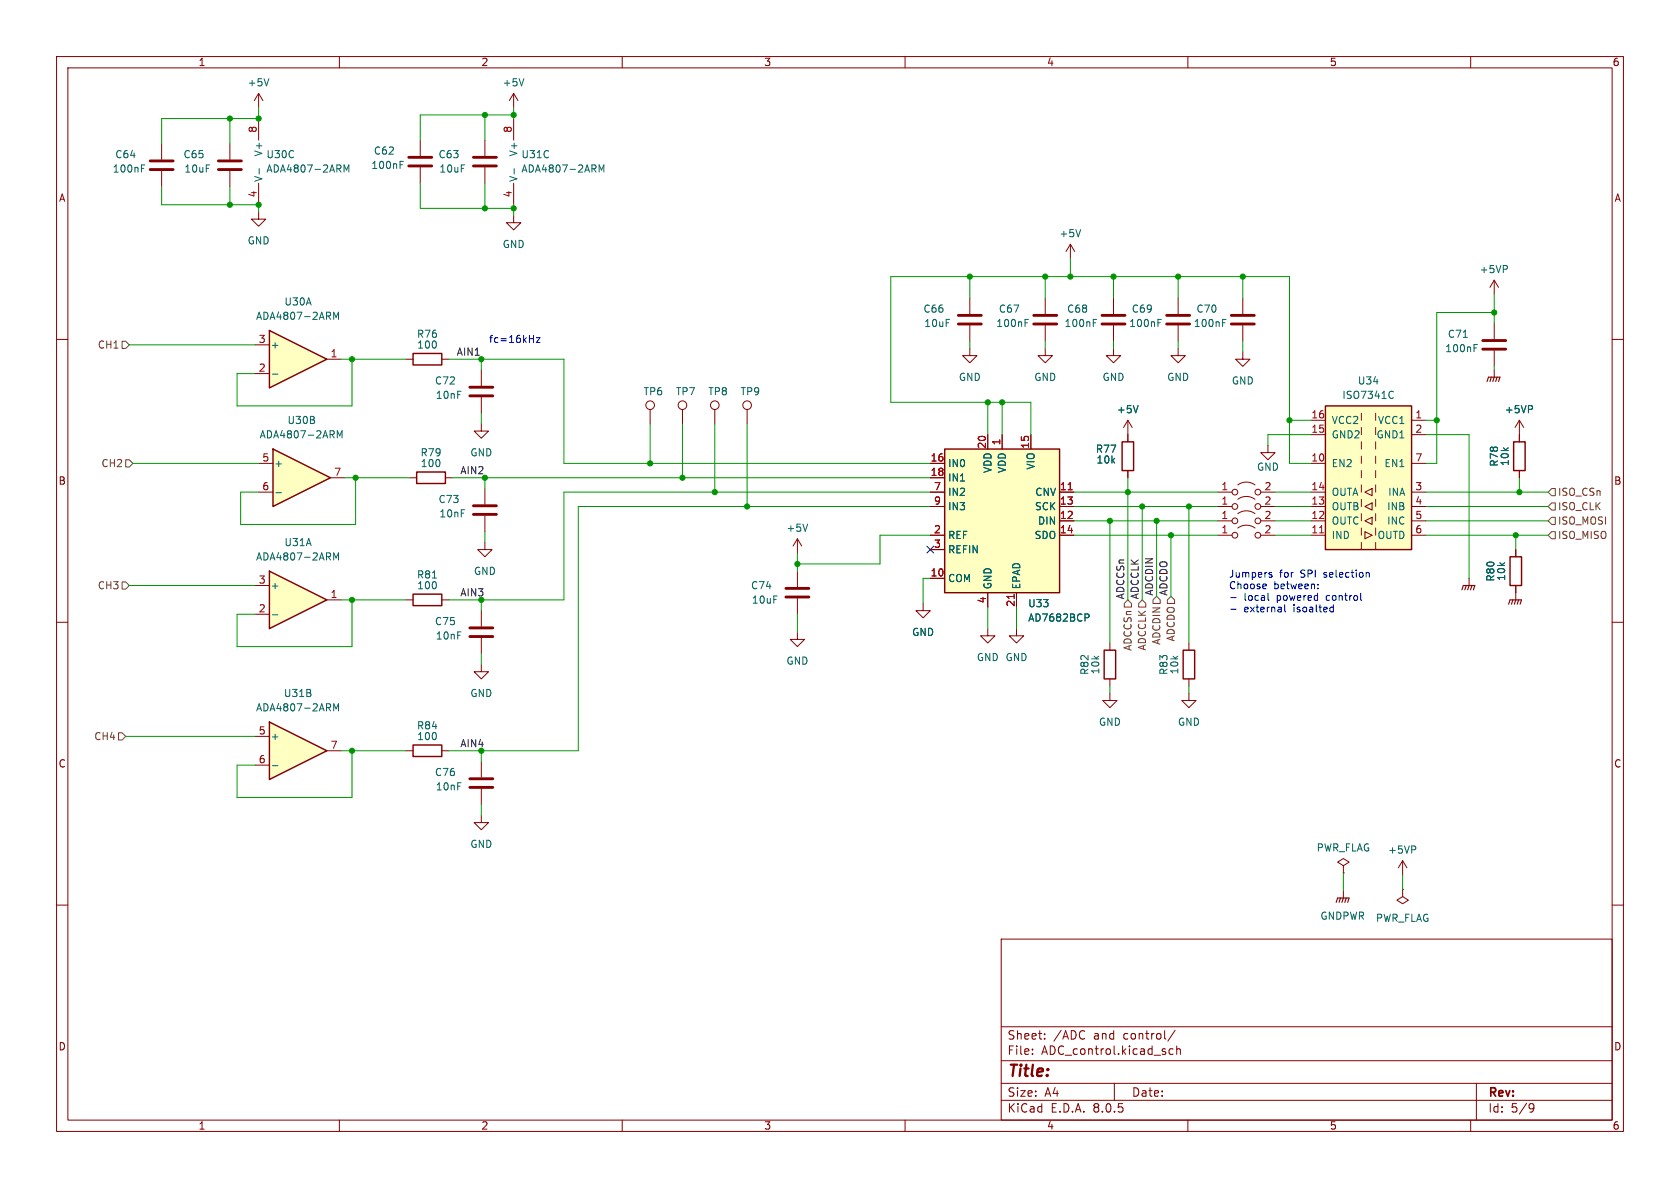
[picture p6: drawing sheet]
<svg xmlns="http://www.w3.org/2000/svg" width="297mm" height="210mm" viewBox="0 0 297 210" stroke-linecap="round" stroke-linejoin="round" font-family="sans-serif">
<g fill="none" stroke="#840000" stroke-width=".18">
<path d="M10 10h277v190h-277zM12 12h273v186h-273zM60 10v2M90.8 16.5l-.8 1.3M90.8 16.5v2.6M90.8 16.5l.8 1.3M110 10v2M160 10v2M210 10v2M260 10v2M90.8 38.1v1.3h1.3l-1.3 1.2-1.3-1.2h1.3M10 60h2"/>
<path d="M285 60h2M10 110h2M285 110h2M10 160h2M285 160h2M177 166h108v32h-108zM60 198v2M110 198v2M160 198v2M177 194.5h108M177 191.5h108M177 187.5h108"/>
<path d="M177 181.5h108M182.5 186.3v.1M182.5 185.5v.1M184.7 183.6v.1M184.7 182.8v.1M197 191.5v3M207.4 185.5l-.4-.1-.3 .3v.4l.1 .2h.6M207.7 182.1l-1.2 2M208 185.5l.2-.1 .4 .1 .1 .9M208 184.9v1.5M210 198v2M260 198v2"/>
<path d="M261 191.5v6.5M270.6 195.1l.5 .1a.99 .99 0 0 1-.4 1.4h-.2M271.2 195.7l-.3 .3h-.3"/>
</g>
<path d="M92.6 13.9l-.4 1.3" fill="none" stroke="#006464" stroke-width=".18"/>
<path d="M47.6 101l10.2 5-10.2 5.1z" fill="#ffffc2"/>
<path d="M47.6 101l10.2 5-10.2 5.1zM73 105h5.1v2.1h-5.1z" fill="none" stroke="#840000" stroke-width=".25"/>
<path d="M196.8 52.7v2.8M196.8 57.5v2.8M45.1 108.6h2.5M45.1 103.5h2.5M57.8 106h2.5M71.8 106h1.2M78.1 106h1.3M163.2 106.7v1.3h1.3l-1.3 1.2-1.3-1.2h1.3M237.5 157.5v1.3M248 152.1l-.8 1.3M248 152.1v2.6M248 152.1l.7 1.3" fill="none" stroke="#840000" stroke-width=".18"/>
<path d="M193.3 57.1h.4M193.3 56.5h.6M59 99v-1.3l.4 .9 .4-.9v1.3M48.2 108.7h.9M76.4 102.2h.8M250.2 149.6l.1 .2-.1 .4" fill="none" stroke="#006464" stroke-width=".18"/>
<path d="M236.2 159.5l.3-.7h2l-.2 .7M237 158.8l-.3 .7M237.5 158.8l-.3 .7M238 158.8l-.3 .7" fill="none" stroke="#840000" stroke-width=".2"/>
<path d="M194.8 55.8h4.1M194.8 57.3h4.1" fill="none" stroke="#840000" stroke-width=".51"/>
<path d="M167 79.4h20.3v25.4h-20.3z" fill="#ffffc2"/>
<path d="M167 79.4h20.3v25.4h-20.3zM73.7 83.4h5v2.1h-5z" fill="none" stroke="#840000" stroke-width=".25"/>
<g fill="none" stroke="#840000" stroke-width=".18">
<path d="M45.7 37.5v1.2h1.3l-1.3 1.3-1.3-1.3h1.3M74.3 24.8v2.8M74.3 29.6v2.8M85.7 24.8v2.8M85.7 29.6v2.8M171.4 52.7v2.8M171.4 57.5v2.8M85.1 74.9v1.3h1.3l-1.3 1.3-1.3-1.3h1.3M174.6 76.8v2.6M177.2 76.8v2.6M182.2 76.8v2.6M72.4 84.5h1.3"/>
<path d="M78.7 84.5h1.3M85.7 86.4v2.8M85.7 91.2v2.8M164.5 87h2.5M164.5 89.5h2.5M164.5 94.6h2.5M164.5 81.9h2.5M164.5 84.5h2.5M164.5 97.2h2.5M187.3 87h2.6M187.3 92.1h2.6M187.3 89.5h2.6"/>
<path d="M187.3 94.6h2.6M85.1 117.5v1.2h1.3l-1.3 1.3-1.3-1.3h1.3M141 111.8v1.2h1.2l-1.2 1.3-1.3-1.3h1.3M141 101v2.8M141 105.8v2.8M164.5 102.2h2.5M174.6 104.8v2.5M179.7 111.1v1.3h1.3l-1.3 1.3-1.3-1.3h1.3M179.7 104.8v2.5M196.2 122.6v1.2h1.3l-1.3 1.3-1.3-1.3h1.3"/>
</g>
<path d="M188.8 86.6h.8M179.3 105.1v.7" fill="none" stroke="#a90000" stroke-width=".18"/>
<path d="M70.7 29.1h.5M70.7 28.5h.6M191.8 108.5h.5l.2 .3-.1 .3-.6 .1" fill="none" stroke="#006464" stroke-width=".18"/>
<path d="M72.3 27.8h4M72.3 29.3h4M83.7 27.8h4.1M83.7 29.3h4.1M169.4 55.8h4.1M169.4 57.3h4.1M83.7 89.4h4.1M83.7 90.9h4.1M138.9 104h4.1M138.9 105.5h4.1" fill="none" stroke="#840000" stroke-width=".51"/>
<path d="M47.6 58.4l10.2 5.1-10.2 5.1z" fill="#ffffc2"/>
<path d="M47.6 58.4l10.2 5.1-10.2 5.1z" fill="none" stroke="#840000" stroke-width=".25"/>
<path d="M45.1 66h2.5M45.1 61h2.5M57.8 63.5h2.5M210.2 122.6v1.2h1.3l-1.3 1.3-1.3-1.3h1.3" fill="none" stroke="#840000" stroke-width=".18"/>
<path d="M59 56.5v-1.3l.4 .9 .4-.9v1.3M48.2 66.1h.9" fill="none" stroke="#006464" stroke-width=".18"/>
<path d="M47.6 127.6l10.2 5.1-10.2 5.1z" fill="#ffffc2"/>
<path d="M209.2 114.9h2v5.1h-2zM47.6 127.6l10.2 5.1-10.2 5.1z" fill="none" stroke="#840000" stroke-width=".25"/>
<g fill="none" stroke="#840000" stroke-width=".18">
<path d="M28.6 25.4v2.8M28.6 30.2v2.8M40.6 25.4v2.8M40.6 30.2v2.8M90.8 21v3.8M90.8 32.4v3.8M114.9 72.4v2.5M120.6 72.4v2.5M126.4 72.4v2.5M132.1 72.4v2.5M85.7 95.9v1.3h1.3l-1.3 1.2-1.2-1.2h1.2M141 95.3l-.8 1.2"/>
<path d="M141 95.3v2.5M141 95.3l.7 1.2M85.1 108v2.7M85.1 112.8v2.8M210.2 113.7v1.2M45.1 130.2h2.5M45.1 135.3h2.5M57.8 132.7h2.5M210.2 120v1.3M237.5 153l1-.6-1-.6-1 .6 1 .6v1.3M237.5 154.3h.1"/>
<circle cx="114.9" cy="71.6" r=".76"/>
<circle cx="120.6" cy="71.6" r=".76"/>
<circle cx="126.4" cy="71.6" r=".76"/>
<circle cx="132.1" cy="71.6" r=".76"/>
</g>
<path d="M25 29.8h.4M25 29.2h.6M90.9 29.8v1M105.9 30.4v-1.2l.4 .9 .5-.9v1.2M142.8 92.7l-.4 1.2M48.2 135.4h.9M59 125.7v-1.3l.4 .9 .4-.9v1.3" fill="none" stroke="#006464" stroke-width=".18"/>
<path d="M26.5 28.4h4.1M26.5 30h4.1M38.6 28.4h4.1M38.6 30h4.1M83.1 111h4M83.1 112.5h4" fill="none" stroke="#840000" stroke-width=".51"/>
<path d="M48.3 79.4l10.1 5.1-10.1 5z" fill="#ffffc2"/>
<path d="M48.3 79.4l10.1 5.1-10.1 5zM73 62.5h5.1v2h-5.1zM198.4 78.1h2v5.1h-2zM195.2 114.9h2v5.1h-2zM73 131.7h5.1v2h-5.1z" fill="none" stroke="#840000" stroke-width=".25"/>
<g fill="none" stroke="#840000" stroke-width=".18">
<path d="M45.7 16.5v2.6M45.7 16.5l-.7 1.3M45.7 16.5l.8 1.3M45.7 21v3.8M45.7 32.4v3.8M184.8 52.7v2.8M184.8 57.5v2.8M189.2 43.2l-.7 1.3M189.2 43.2v2.5M189.2 43.2l.8 1.3M208.3 52.7v2.8M208.3 57.5v2.8"/>
<path d="M219.7 52.7v2.8M219.7 57.5v2.8M264.2 57.2v2.7M71.8 63.5h1.2M78.1 63.5h1.3M85.1 65.4v2.8M85.1 70.2v2.8M171.4 61.6v1.3h1.3l-1.3 1.2-1.2-1.2h1.2M184.8 61.6v1.3h1.3l-1.3 1.2-1.3-1.2h1.3M196.8 61.6v1.3h1.3l-1.3 1.2-1.2-1.2h1.2M199.4 74.3l-.8 1.3M199.4 74.3v3.8"/>
<path d="M199.4 74.3l.8 1.3M208.3 61.6v1.3h1.2l-1.2 1.2-1.3-1.2h1.3M264.2 62v2.8M264.2 65.4v1.3M45.7 81.9h2.6M45.7 87h2.6M58.4 84.5h2.6M199.4 83.2v1.3M174.6 111.1v1.3h1.3l-1.3 1.3-1.2-1.3h1.2M196.2 113.7v1.2M71.8 132.7h1.2M78.1 132.7h1.3"/>
<path d="M85.1 134.6v2.8M85.1 139.4v2.8M196.2 120v1.3M85.1 144.1v1.3h1.3l-1.3 1.3-1.3-1.3h1.3"/>
</g>
<g fill="none" stroke="#006464" stroke-width=".18">
<path d="M47.5 13.9l-.4 1.3M45.8 29.8v1M60.8 30.4v-1.2l.5 .9 .4-.9v1.2M181.2 57.1h.4M181.2 56.5h.6M191 40.6l-.4 1.3M204.7 57.1h.4M204.7 56.5h.6M216.1 57.1h.5M216.1 56.5h.6M258.7 59.6h.7M59.6 77.4v-1.3l.5 1 .4-1v1.3"/>
<path d="M201.2 71.7l-.4 1.3M260.6 61.5h.4M260.6 60.9h.6M48.8 87.1h1"/>
</g>
<path d="M182.8 55.8h4M182.8 57.3h4M206.2 55.8h4.1M206.2 57.3h4.1M217.7 55.8h4M217.7 57.3h4M83.1 68.5h4M83.1 70h4M262.1 60.2h4.1M262.1 61.7h4.1M83.1 137.7h4M83.1 139.2h4" fill="none" stroke="#840000" stroke-width=".51"/>
<path d="M262.9 67.4l.2-.7h2.1l-.3 .7M263.7 66.7l-.3 .7M264.2 66.7l-.3 .7M264.7 66.7l-.3 .7" fill="none" stroke="#840000" stroke-width=".2"/>
<path d="M234.3 71.8h15.3v25.4h-15.3z" fill="#ffffc2"/>
<path d="M234.3 71.8h15.3v25.4h-15.3zM267.6 78.1h2v5.1h-2zM267 98.4h2v5.1h-2z" fill="none" stroke="#840000" stroke-width=".25"/>
<g fill="none" stroke="#840000" stroke-width=".18">
<path d="M264.2 49.5l-.8 1.3M264.2 49.5v2.6M264.2 49.5l.7 1.3M174.6 76.8v2.6M177.2 76.8v2.6M182.2 76.8v2.6M199.4 76.8v1.3M219.7 62.2v1.3h1.3l-1.3 1.3-1.3-1.3h1.3M224.2 78.7v1.3h1.2l-1.2 1.3-1.3-1.3h1.3M231.8 74.3h2.5M231.8 76.8h2.5M240.7 73v1.3"/>
<path d="M240.7 75.6v1.2M240.7 78.1v1.3M243.2 73v1.3M243.2 75.6v1.2M243.2 78.1v1.3M249.6 74.3h2.5M249.6 76.8h2.5M268.6 74.3l-.8 1.3M268.6 74.3v3.8M268.6 74.3l.8 1.3M164.5 81.9h2.5M164.5 94.6h2.5"/>
<path d="M164.5 89.5h2.5M164.5 87h2.5M164.5 84.5h2.5M164.5 97.2h2.5M187.3 94.6h2.6M187.3 92.1h2.6M187.3 89.5h2.6M187.3 87h2.6M199.4 83.2v1.3M215.3 94.6h2.5M215.3 92.1h2.5M215.3 89.5h2.5"/>
<path d="M215.3 87h2.5M218.8 93.3a2.54 2.54 0 0 1 3.1 0M218.8 85.7a2.54 2.54 0 0 1 3.1 0M218.8 90.8a2.54 2.54 0 0 1 3.1 0M218.8 88.3a2.54 2.54 0 0 1 3.1 0M222.9 94.6h2.5M222.9 92.1h2.5M222.9 89.5h2.5M222.9 87h2.5M231.8 81.9h2.5M231.8 94.6h2.5M231.8 92.1h2.5"/>
<path d="M231.8 89.5h2.5M231.8 87h2.5M240.7 80.6v1.3M240.7 83.2v1.3M240.7 85.7v1.3M240.7 88.3v1.2M240.7 90.8v1.3M240.7 93.3v1.3M240.7 95.9v1.3M241.3 94l1.3 .6-1.3 .7zM241.3 92.1l1.3-.7v1.3zM241.3 89.5l1.3-.6v1.3z"/>
<path d="M241.3 87l1.3-.6v1.2zM243.2 80.6v1.3M243.2 83.2v1.3M243.2 85.7v1.3M243.2 88.3v1.2M243.2 90.8v1.3M243.2 93.3v1.3M243.2 95.9v1.3M249.6 81.9h2.5M249.6 94.6h2.5M249.6 92.1h2.5M249.6 89.5h2.5"/>
<path d="M249.6 87h2.5M268 97.2v1.2M268.6 83.2v1.3M164.5 102.2h2.5M174.6 104.8v2.5M179.7 104.8v2.5M259.7 102.2v1.3M268 103.5v2.5M248 157.2v1.3l1 .6-1 .7-1.1-.7 1.1-.6M248 157.2h.1"/>
<circle cx="218.3" cy="92.1" r=".51"/>
<circle cx="218.3" cy="89.5" r=".51"/>
<circle cx="218.3" cy="94.6" r=".51"/>
<circle cx="218.3" cy="87" r=".51"/>
<circle cx="222.4" cy="94.6" r=".51"/>
<circle cx="222.4" cy="87" r=".51"/>
<circle cx="222.4" cy="92.1" r=".51"/>
<circle cx="222.4" cy="89.5" r=".51"/>
</g>
<path d="M188.8 86.6h.8M233.3 94.2h.7M179.3 105.1v.7" fill="none" stroke="#a90000" stroke-width=".18"/>
<path d="M266.4 47l.1 .2-.1 .3M201.2 71.7l-.4 1.3M246 69.2l.3 .1M246.3 70.3l-.3 .1M270.8 71.8l.1 .1-.1 .4M191.8 108.5h.5l.2 .3-.1 .3-.6 .1" fill="none" stroke="#006464" stroke-width=".18"/>
<path d="M258.4 104.3l.3-.8h2l-.2 .8M259.2 103.5l-.2 .8M259.7 103.5l-.2 .8M260.2 103.5l-.2 .8M266.7 106.8l.3-.8h2l-.3 .8M267.5 106l-.3 .8M268 106l-.3 .8M268.5 106l-.3 .8" fill="none" stroke="#840000" stroke-width=".2"/>
<path d="M21.6 60.3h.6l.7 .7-.7 .6h-.6zM22.2 81.3h.7l.6 .6-.6 .7h-.7zM274.3 91.4h.7v1.3h-.7l-.6-.6zM274.3 94h.7v1.3h-.7l-.6-.7zM274.3 86.4h.7v1.2h-.7l-.6-.6zM274.3 88.9h.7v1.3h-.7l-.6-.7zM21.6 102.9h.6l.7 .6-.7 .6h-.6zM199.4 106l.6 .7v.6h-1.2v-.6zM201.9 106l.7 .7v.6h-1.3v-.6zM204.5 105.4l.6 .6v.7h-1.3v-.7zM207 105.4l.6 .6v.7h-1.2v-.7zM21 129.5h.6l.6 .7-.6 .6h-.6z" fill="none" stroke="#725600" stroke-width=".18"/>
<g fill="none" stroke="#0000c2" stroke-width=".18">
<path d="M94.8 59.7h.7l-.7 .8h.7M217.6 105.6h.9M217.6 107.7h.9M223.8 103.3l.1 .2-.6 .2M224.2 104.9v1l.1 .2M224.4 101.6l.5 .2-.1 .2h-.3M224.4 101.3h.4M227.1 106.9v1.1l.2 .2M233 104v.1M233 103.3v.1M235.4 107.3l.3 .1M235.7 106.9v1.3"/>
<path d="M235.7 108.1l-.3 .1M240.6 104.9v1l.1 .2M241.7 101.2l.4 .2v.6"/>
</g>
<g fill="none" stroke="#009600" stroke-width=".18">
<path d="M45.7 19.1v1.9h-17.1v4.4M90.8 19.1v1.9M28.6 33v3.2h17.1v1.3M40.6 21v4.4M40.6 33v3.2M74.3 32.4v4.4h16.5M85.7 20.3v4.5M85.7 32.4v4.4M90.8 20.3h-16.5v4.5M90.8 36.2v1.9M171.4 48.9v3.8M184.8 48.9v3.8"/>
<path d="M189.2 45.7v3.2M196.8 48.9v3.8M208.3 48.9v3.8M219.7 48.9v3.8M264.2 55.2h-10.2v26.7h-1.9M264.2 52.1v5.1M22.9 61h22.2M60.3 63.5h11.5M62.2 63.5v8.3h-20.3v-5.8h3.2M79.4 63.5h20.3v18.4h64.8M85.1 63.5v1.9M85.1 73v1.9"/>
<path d="M114.9 74.9v7M120.6 74.9v9.6M126.4 74.9v12.1M132.1 74.9v14.6M171.4 60.3v1.3M174.6 71.1v5.7M177.2 71.1v5.7M182.2 76.8v-5.7h-24.7v-22.2h70.5v33h3.8M184.8 60.3v1.3M196.8 60.3v1.3M208.3 60.3v1.3M219.7 60.3v1.9"/>
<path d="M228 74.3h3.8M231.8 76.8h-7.6v1.9M252.1 76.8h7.6v25.4M252.1 74.3h1.9M264.2 64.8v.6M23.5 81.9h22.2M61 84.5h11.4M62.9 84.5v8.2h-20.4v-5.7h3.2M80 84.5h84.5M85.7 84.5v1.9M85.7 94v1.9M141 97.8v3.2"/>
<path d="M164.5 87h-64.8v19h-20.3M164.5 89.5h-62.3v43.2h-22.8M164.5 94.6h-8.9v5.1h-14.6M189.9 87h25.4M189.9 89.5h25.4M189.9 92.1h25.4M189.9 94.6h25.4M196.2 92.1v21.6M199.4 84.5v21.5M201.9 89.5v16.5M204.5 92.1v13.3M207 94.6v10.8"/>
<path d="M210.2 89.5v24.2M225.4 87h6.4M225.4 89.5h6.4M225.4 92.1h6.4M225.4 94.6h6.4M252.1 87h21.6M252.1 89.5h21.6M252.1 92.1h21.6M252.1 94.6h21.6M268 94.6v2.6M268.6 84.5v2.5M22.9 103.5h22.2"/>
<path d="M60.3 106h11.5M62.2 106v8.3h-20.3v-5.7h3.2M85.1 106v2M85.1 115.6v1.9M141 108.6v3.2M164.5 102.2h-1.3v4.5M174.6 107.3v3.8M179.7 107.3v3.8M22.2 130.2h22.9M60.3 132.7h11.5M62.2 132.7v8.3h-20.3v-5.7h3.2M85.1 132.7v1.9"/>
<path d="M196.2 121.3v1.3M210.2 121.3v1.3M85.1 142.2v1.9M237.5 154.3v3.2M248 154.7v2.5"/>
</g>
<path d="M163.9 96.5l1.2 1.3M165.1 96.5l-1.2 1.3" fill="none" stroke="#000084" stroke-width=".18"/>
<g fill="#009600" stroke="#009600" stroke-width=".18">
<circle cx="120.6" cy="84.5" r=".46"/>
<circle cx="126.4" cy="87" r=".46"/>
<circle cx="114.9" cy="81.9" r=".46"/>
<circle cx="85.7" cy="84.5" r=".46"/>
<circle cx="85.1" cy="132.7" r=".46"/>
<circle cx="85.7" cy="36.8" r=".46"/>
<circle cx="85.7" cy="20.3" r=".46"/>
<circle cx="45.7" cy="36.2" r=".46"/>
<circle cx="40.6" cy="36.2" r=".46"/>
<circle cx="90.8" cy="36.8" r=".46"/>
<circle cx="40.6" cy="21" r=".46"/>
<circle cx="45.7" cy="21" r=".46"/>
<circle cx="90.8" cy="20.3" r=".46"/>
<circle cx="174.6" cy="71.1" r=".46"/>
<circle cx="141" cy="99.7" r=".46"/>
<circle cx="171.4" cy="48.9" r=".46"/>
<circle cx="132.1" cy="89.5" r=".46"/>
<circle cx="62.2" cy="63.5" r=".46"/>
<circle cx="62.9" cy="84.5" r=".46"/>
<circle cx="85.1" cy="63.5" r=".46"/>
<circle cx="85.1" cy="106" r=".46"/>
<circle cx="62.2" cy="132.7" r=".46"/>
<circle cx="62.2" cy="106" r=".46"/>
<circle cx="189.2" cy="48.9" r=".46"/>
<circle cx="184.8" cy="48.9" r=".46"/>
<circle cx="196.8" cy="48.9" r=".46"/>
<circle cx="201.9" cy="89.5" r=".46"/>
<circle cx="204.5" cy="92.1" r=".46"/>
<circle cx="196.2" cy="92.1" r=".46"/>
<circle cx="177.2" cy="71.1" r=".46"/>
<circle cx="219.7" cy="48.9" r=".46"/>
<circle cx="208.3" cy="48.9" r=".46"/>
<circle cx="228" cy="74.3" r=".46"/>
<circle cx="268.6" cy="87" r=".46"/>
<circle cx="254" cy="74.3" r=".46"/>
<circle cx="264.2" cy="55.2" r=".46"/>
<circle cx="207" cy="94.6" r=".46"/>
<circle cx="268" cy="94.6" r=".46"/>
<circle cx="210.2" cy="89.5" r=".46"/>
<circle cx="199.4" cy="87" r=".46"/>
</g>
<text font-size="2.8" fill="#840000" x="178" y="190.9">Title:</text>
<g font-size="2.1" fill="#840000">
<text x="178" y="184">Sheet:</text>
<text x="186.2" y="184">/ADC</text>
<text x="193.4" y="184">and</text>
<text x="198.8" y="184">control/</text>
<text x="178" y="186.7">File:</text>
<text x="184.1" y="186.7">ADC_control.kicad_sch</text>
<text x="178" y="196.9">KiCad</text>
<text x="178" y="194.1">Size:</text>
<text x="184.7" y="194.1">A4</text>
<text x="185.7" y="196.9">E.D.A.</text>
<text x="193.3" y="196.9">8.0.5</text>
<text x="200" y="194.1">Date:</text>
<text x="263" y="194.3">Rev:</text>
<text x="263" y="196.9">Id:</text>
<text x="267.1" y="196.9">5/9</text>
</g>
<g font-size="1.8" fill="#840000">
<text x="35" y="11.9">1</text>
<text x="85" y="11.9">2</text>
<text x="135" y="11.9">3</text>
<text x="185" y="11.9">4</text>
<text x="235" y="11.9">5</text>
<text x="285" y="11.9">6</text>
<text x="10.3" y="35.9">A</text>
<text x="285.3" y="35.9">A</text>
<text x="10.3" y="85.9">B</text>
<text x="285.3" y="85.9">B</text>
<text x="10.3" y="135.9">C</text>
<text x="285.3" y="135.9">C</text>
<text x="10.3" y="185.9">D</text>
<text x="285.3" y="185.9">D</text>
<text x="35" y="199.9">1</text>
<text x="85" y="199.9">2</text>
<text x="135" y="199.9">3</text>
<text x="185" y="199.9">4</text>
<text x="235" y="199.9">5</text>
<text x="285" y="199.9">6</text>
</g>
<g font-size="1.8" fill="#006464">
<text x="43.7" y="15.5">+5V</text>
<text x="88.8" y="15.5">+5V</text>
<text x="20.3" y="28.2">C64</text>
<text x="32.3" y="28.2">C65</text>
<text x="46.6" y="27.8" transform="rotate(-90 46.6 27.8)">V+</text>
<text x="47" y="28.2">U30C</text>
<text x="66" y="27.5">C62</text>
<text x="77.4" y="28.2">C63</text>
<text x="91.7" y="27.8" transform="rotate(-90 91.7 27.8)">V+</text>
<text x="92.1" y="28.2">U31C</text>
<text x="19.8" y="30.7">100nF</text>
<text x="32.5" y="30.7">10uF</text>
<text x="46.6" y="32.3" transform="rotate(-90 46.6 32.3)">V-</text>
<text x="47" y="30.7">ADA4807-2ARM</text>
<text x="65.5" y="30.1">100nF</text>
<text x="77.6" y="30.7">10uF</text>
<text x="91.7" y="32.3" transform="rotate(-90 91.7 32.3)">V-</text>
<text x="92.1" y="30.7">ADA4807-2ARM</text>
<text x="43.7" y="43.4">GND</text>
<text x="88.8" y="44">GND</text>
<text x="187.2" y="42.1">+5V</text>
<text x="261.5" y="48.5">+5VP</text>
<text x="45.2" y="56.7">ADA4807-2ARM</text>
<text x="50.2" y="54.2">U30A</text>
<text x="73.6" y="59.9">R76</text>
<text x="163.2" y="55.5">C66</text>
<text x="163.3" y="58">10uF</text>
<text x="176" y="58">100nF</text>
<text x="176.5" y="55.5">C67</text>
<text x="188.1" y="58">100nF</text>
<text x="188.6" y="55.5">C68</text>
<text x="199.5" y="58">100nF</text>
<text x="200" y="55.5">C69</text>
<text x="211" y="58">100nF</text>
<text x="211.4" y="55.5">C70</text>
<text x="255.9" y="59.9">C71</text>
<text x="47.8" y="61.8">+</text>
<text x="73.6" y="61.8">100</text>
<text x="255.4" y="62.5">100nF</text>
<text x="76.8" y="68.2">C72</text>
<text x="76.9" y="70.7">10nF</text>
<text x="113.7" y="70.1">TP6</text>
<text x="119.4" y="70.1">TP7</text>
<text x="125.1" y="70.1">TP8</text>
<text x="130.8" y="70.1">TP9</text>
<text x="169.4" y="67.5">GND</text>
<text x="182.7" y="67.5">GND</text>
<text x="194.8" y="67.5">GND</text>
<text x="206.2" y="67.5">GND</text>
<text x="217.7" y="68.2">GND</text>
<text x="237.2" y="70.7">ISO7341C</text>
<text x="240" y="68.2">U34</text>
<text x="45.8" y="77.7">ADA4807-2ARM</text>
<text x="50.7" y="75.2">U30B</text>
<text x="197.4" y="73.3">+5V</text>
<text x="235.3" y="77.7">GND2</text>
<text x="235.3" y="75.2">VCC2</text>
<text x="243.3" y="77.7">GND1</text>
<text x="243.5" y="75.2">VCC1</text>
<text x="265.9" y="73.3">+5VP</text>
<text x="48.4" y="82.8">+</text>
<text x="74.3" y="80.9">R79</text>
<text x="74.3" y="82.8">100</text>
<text x="83.1" y="80.9">GND</text>
<text x="167.5" y="82.8">IN0</text>
<text x="175.5" y="83.7" transform="rotate(-90 175.5 83.7)">VDD</text>
<text x="178" y="83.7" transform="rotate(-90 178 83.7)">VDD</text>
<text x="183.1" y="83.1" transform="rotate(-90 183.1 83.1)">VIO</text>
<text x="193.6" y="80.2">R77</text>
<text x="193.8" y="82.1">10k</text>
<text x="222.1" y="83.4">GND</text>
<text x="235.3" y="82.8">EN2</text>
<text x="244.6" y="82.8">EN1</text>
<text x="265" y="82.6" transform="rotate(-90 265 82.6)">R78</text>
<text x="266.9" y="82.5" transform="rotate(-90 266.9 82.5)">10k</text>
<text x="77.4" y="89.1">C73</text>
<text x="167.5" y="85.3">IN1</text>
<text x="167.5" y="87.9">IN2</text>
<text x="182.9" y="87.9">CNV</text>
<text x="235.3" y="87.9">OUTA</text>
<text x="245.3" y="87.9">INA</text>
<text x="77.6" y="91.7">10nF</text>
<text x="138.9" y="94.2">+5V</text>
<text x="167.5" y="95.5">REF</text>
<text x="167.5" y="90.4">IN3</text>
<text x="182.8" y="95.5">SDO</text>
<text x="182.9" y="90.4">SCK</text>
<text x="183.4" y="92.9">DIN</text>
<text x="235.3" y="95.5">IND</text>
<text x="235.3" y="92.9">OUTC</text>
<text x="235.3" y="90.4">OUTB</text>
<text x="243.4" y="95.5">OUTD</text>
<text x="245.1" y="90.4">INB</text>
<text x="245.1" y="92.9">INC</text>
<text x="45.2" y="99.3">ADA4807-2ARM</text>
<text x="50.2" y="96.7">U31A</text>
<text x="83.7" y="101.8">GND</text>
<text x="167.5" y="98">REFIN</text>
<text x="47.8" y="104.4">+</text>
<text x="73.6" y="102.5">R81</text>
<text x="73.6" y="104.4">100</text>
<text x="132.7" y="104.4">C74</text>
<text x="132.8" y="106.9">10uF</text>
<text x="167.5" y="103.1">COM</text>
<text x="175.5" y="104.3" transform="rotate(-90 175.5 104.3)">GND</text>
<text x="180.6" y="104.3" transform="rotate(-90 180.6 104.3)">EPAD</text>
<text x="181.7" y="107.5">U33</text>
<text x="264.4" y="102.9" transform="rotate(-90 264.4 102.9)">R80</text>
<text x="266.3" y="102.8" transform="rotate(-90 266.3 102.8)">10k</text>
<text x="76.8" y="110.7">C75</text>
<text x="76.9" y="113.3">10nF</text>
<text x="161.2" y="112.6">GND</text>
<text x="181.7" y="110.1">AD7682BCP</text>
<text x="138.9" y="117.7">GND</text>
<text x="172.6" y="117.1">GND GND</text>
<text x="192.6" y="119.4" transform="rotate(-90 192.6 119.4)">R82</text>
<text x="194.5" y="119.3" transform="rotate(-90 194.5 119.3)">10k</text>
<text x="206.6" y="119.4" transform="rotate(-90 206.6 119.4)">R83</text>
<text x="208.5" y="119.3" transform="rotate(-90 208.5 119.3)">10k</text>
<text x="45.2" y="126">ADA4807-2ARM</text>
<text x="50.1" y="123.4">U31B</text>
<text x="83.1" y="123.4">GND</text>
<text x="47.8" y="131">+</text>
<text x="73.6" y="129.1">R84</text>
<text x="73.6" y="131">100</text>
<text x="194.2" y="128.5">GND</text>
<text x="208.1" y="128.5">GND</text>
<text x="76.8" y="137.4">C76</text>
<text x="76.9" y="139.9">10nF</text>
<text x="83.1" y="150.1">GND</text>
<text x="232.7" y="150.7">PWR_FLAG</text>
<text x="245.3" y="151.1">+5VP</text>
<text x="233.3" y="162.8">GNDPWR</text>
<text x="243.1" y="163.2">PWR_FLAG</text>
</g>
<g font-size="1.8" fill="#a90000">
<text x="45.5" y="23.6" transform="rotate(-90 45.5 23.6)">8</text>
<text x="90.6" y="23.6" transform="rotate(-90 90.6 23.6)">8</text>
<text x="45.5" y="35" transform="rotate(-90 45.5 35)">4</text>
<text x="90.6" y="35" transform="rotate(-90 90.6 35)">4</text>
<text x="45.6" y="65.8">2</text>
<text x="45.6" y="60.7">3</text>
<text x="58.3" y="63.2">1</text>
<text x="231.7" y="76.6">15</text>
<text x="231.7" y="74">16</text>
<text x="250.1" y="74">1</text>
<text x="250.1" y="76.6">2</text>
<text x="46.3" y="81.7">5</text>
<text x="164.4" y="81.7">16</text>
<text x="174.4" y="79.4" transform="rotate(-90 174.4 79.4)">20</text>
<text x="176.9" y="78.8" transform="rotate(-90 176.9 78.8)">1</text>
<text x="182" y="79.4" transform="rotate(-90 182 79.4)">15</text>
<text x="231.7" y="81.7">10</text>
<text x="250.1" y="81.7">7</text>
<text x="46.3" y="86.7">6</text>
<text x="59" y="84.2">7</text>
<text x="164.4" y="84.2">18</text>
<text x="165" y="86.7">7</text>
<text x="165" y="89.3">9</text>
<text x="187.3" y="86.7">11</text>
<text x="187.3" y="89.3">13</text>
<text x="215.8" y="86.7">1</text>
<text x="215.8" y="89.3">1</text>
<text x="223.4" y="86.7">2</text>
<text x="223.4" y="89.3">2</text>
<text x="231.7" y="89.3">13</text>
<text x="231.7" y="86.7">14</text>
<text x="250.1" y="86.7">3</text>
<text x="250.1" y="89.3">4</text>
<text x="165" y="94.4">2</text>
<text x="187.3" y="91.8">12</text>
<text x="187.3" y="94.4">14</text>
<text x="215.8" y="94.4">1</text>
<text x="215.8" y="91.8">1</text>
<text x="223.4" y="94.4">2</text>
<text x="223.4" y="91.8">2</text>
<text x="231.7" y="94.4">11</text>
<text x="231.7" y="91.8">12</text>
<text x="250.1" y="91.8">5</text>
<text x="250.1" y="94.4">6</text>
<text x="164.4" y="102">10</text>
<text x="165" y="96.9">3</text>
<text x="45.6" y="103.3">3</text>
<text x="58.3" y="105.8">1</text>
<text x="174.4" y="106.8" transform="rotate(-90 174.4 106.8)">4</text>
<text x="179.5" y="107.4" transform="rotate(-90 179.5 107.4)">21</text>
<text x="45.6" y="108.3">2</text>
<text x="45.6" y="129.9">5</text>
<text x="45.6" y="135">6</text>
<text x="58.3" y="132.5">7</text>
</g>
<g font-size="1.8" fill="#725600">
<text x="17.2" y="61.8">CH1</text>
<text x="17.8" y="82.8">CH2</text>
<text x="275.3" y="87.9">ISO_CSn</text>
<text x="275.3" y="92.9">ISO_MOSI</text>
<text x="275.3" y="95.5">ISO_MISO</text>
<text x="275.3" y="90.4">ISO_CLK</text>
<text x="17.2" y="104.4">CH3</text>
<text x="207.9" y="113.5" transform="rotate(-90 207.9 113.5)">ADCDO</text>
<text x="200.3" y="115.2" transform="rotate(-90 200.3 115.2)">ADCCSn</text>
<text x="202.8" y="115.1" transform="rotate(-90 202.8 115.1)">ADCCLK</text>
<text x="205.3" y="114.1" transform="rotate(-90 205.3 114.1)">ADCDIN</text>
<text x="16.6" y="131">CH4</text>
</g>
<g font-size="1.8" fill="#0f0f0f">
<text x="80.6" y="63">AIN1</text>
<text x="81.3" y="83.9">AIN2</text>
<text x="81.3" y="105.5">AIN3</text>
<text x="198.9" y="106" transform="rotate(-90 198.9 106)">ADCCSn</text>
<text x="201.4" y="106" transform="rotate(-90 201.4 106)">ADCCLK</text>
<text x="203.9" y="105.4" transform="rotate(-90 203.9 105.4)">ADCDIN</text>
<text x="206.5" y="105.4" transform="rotate(-90 206.5 105.4)">ADCDO</text>
<text x="81.3" y="132.2">AIN4</text>
</g>
<g font-size="1.8" fill="#0000c2">
<text x="86.4" y="60.7">fc=16kHz</text>
<text x="217.2" y="102.2">Jumpers</text>
<text x="217.2" y="104.2">Choose</text>
<text x="219.9" y="106.3">local</text>
<text x="225.2" y="104.2">between:</text>
<text x="225.8" y="106.3">powered</text>
<text x="226.2" y="102.2">for</text>
<text x="230" y="102.2">SPI</text>
<text x="234.3" y="102.2">selection</text>
<text x="234.7" y="106.3">control</text>
<text x="219.9" y="108.3">external</text>
<text x="228.8" y="108.3">isoalted</text>
</g>
</svg>
